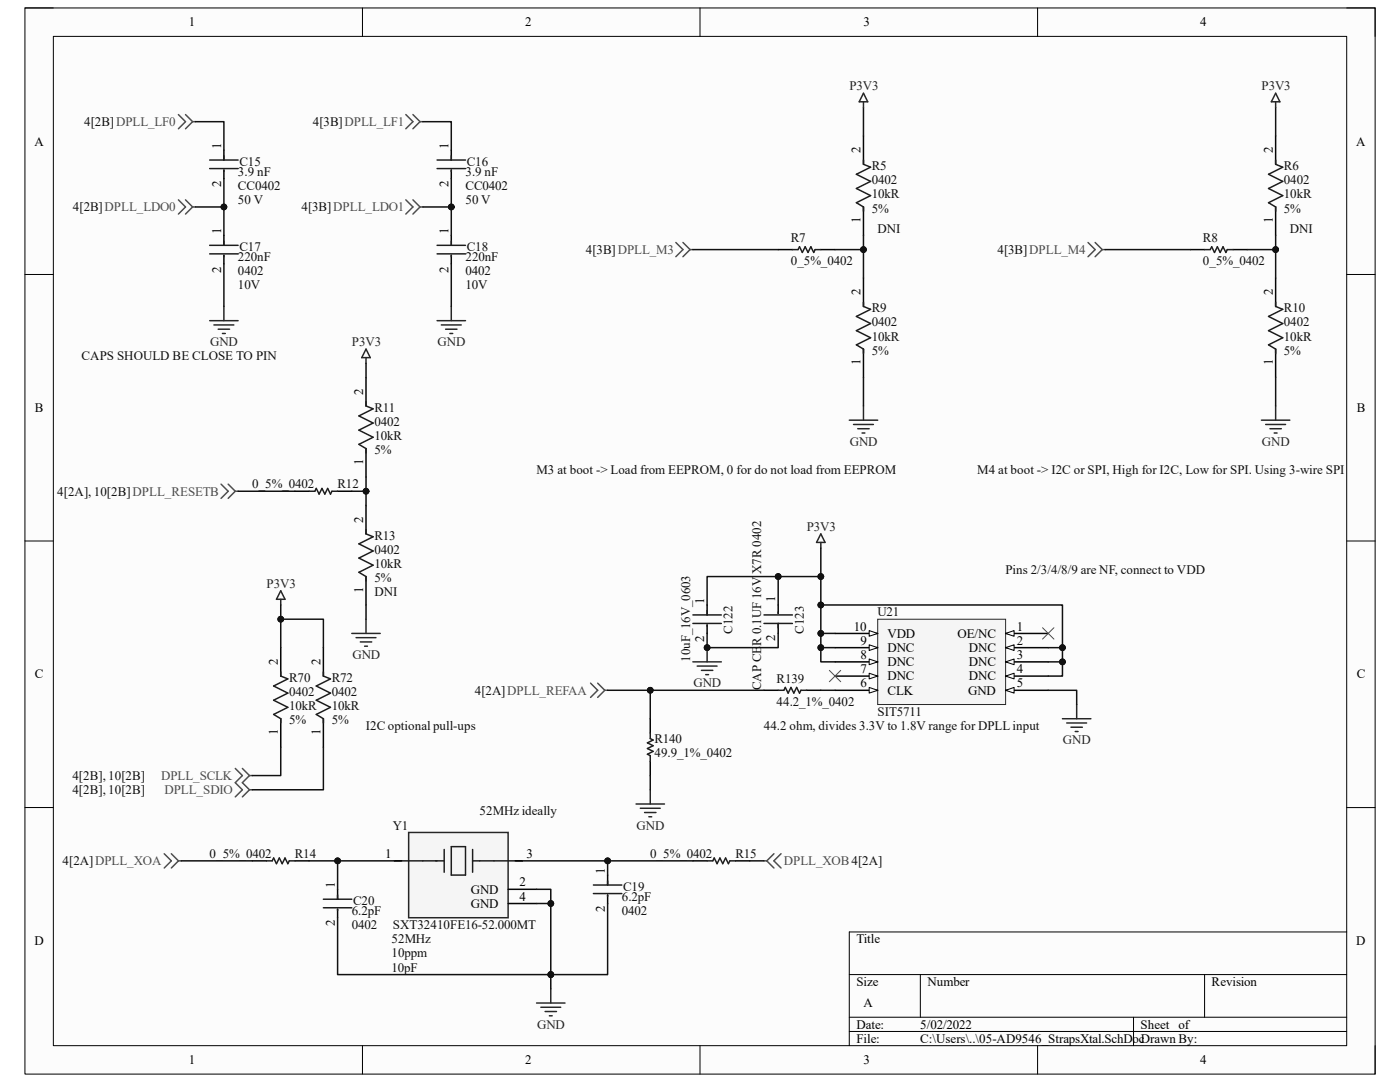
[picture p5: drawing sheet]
<svg xmlns="http://www.w3.org/2000/svg" width="279mm" height="216mm" viewBox="0 0 279 216" stroke-linecap="round" stroke-linejoin="round" font-family="sans-serif">
<path d="M5 1.6h269.4v212.7h-269.4z" fill-rule="evenodd" fill="#fcfcfc"/>
<path d="M5 1.6h269.4v212.7h-269.4z" fill="none" stroke="#000" stroke-width=".2"/>
<path d="M10.6 7.3h258.2v201.4h-258.2z" fill-rule="evenodd" fill="#fcfcfc"/>
<g fill="none" stroke="#000" stroke-width=".2">
<path d="M5 1.6h5.6M10.6 7.3h258.2v201.4h-258.2zM72.3 1.6v5.7M139.7 1.6v5.7M207.1 1.6v5.7M268.8 1.6h5.6v5.7M5 54.8h5.6M268.8 54.8h5.6M5 107.9h5.6M268.8 107.9h5.6M5 161.1h5.6M268.8 161.1h5.6"/>
<path d="M169.5 194.5h99.3M183.7 194.5v8.5M240.4 194.5v8.5M268.8 186h-99.3v22.7M72.3 208.7v5.6M139.7 208.7v5.6M169.5 203h99.3M169.5 205.8h99.3M207.1 208.7v5.6M226.2 203v5.7M274.4 208.7v5.6"/>
</g>
<g fill="none" stroke="#000" stroke-width=".3">
<path d="M44.7 30v1.9M44.7 33.9v1.7M90.1 30v1.9M90.1 33.9v1.7M172.3 27.1v5.7M254.6 27.1v5.7M44.7 47v2M44.7 50.9v1.7M90.1 47v2M90.1 50.9v1.7M155.3 49.8h2.8M163.8 49.8h2.9"/>
<path d="M172.3 41.3v5.7M172.3 55.5v5.7M237.6 49.8h2.8M246.1 49.8h2.8M254.6 41.3v5.7M254.6 55.5v5.7M73 75.3v5.7M172.3 69.7v5.6M254.6 69.7v5.6M73 89.5v5.7M73 100.9v5.6M73 115v5.7"/>
</g>
<g fill="none" stroke="#1c1c1c" stroke-width=".3">
<path d="M41.8 31.9h5.7M41.8 33.6h5.7M44.7 31.1v.8M44.7 33.9v.3M87.2 31.9h5.7M87.2 33.6h5.7M90.1 31.1v.8M90.1 33.9v.3M172.3 31.9v.9l1.4 .6-2.8 1.4 2.8 1.4-2.8 1.4 2.8 1.4-2.8 1.4M254.6 31.9v.9l1.4 .6-2.8 1.4 2.8 1.4-2.8 1.4 2.8 1.4-2.8 1.4 1.4 .9v.9M41.8 49h5.7M41.8 50.7h5.7"/>
<path d="M44.7 48.1v.9M44.7 50.9v.3M87.2 49h5.7M87.2 50.7h5.7M90.1 48.1v.9M90.1 50.9v.3M158.1 49.8h1.2l.3-.6 .5 1.2 .6-1.2 .6 1.2 .5-1.2 .6 1.2 .3-.6h1.1M170.9 40.4l1.4 .9v.8M240.4 49.8h1.1l.3-.6 .6 1.2 .6-1.2 .5 1.2 .6-1.2 .6 1.2 .2-.6h1.2M170.9 68.8l1.4 .9v.8M172.3 60.3v.9l1.4 .5-2.8 1.4 2.8 1.5-2.8 1.4 2.8 1.4-2.8 1.4M254.6 60.3v.9l1.4 .5-2.8 1.4 2.8 1.5-2.8 1.4 2.8 1.4-2.8 1.4 1.4 .9v.8"/>
<path d="M73 80.2v.8l1.5 .6-2.9 1.4 2.9 1.4-2.9 1.4 2.9 1.4-2.9 1.5 1.4 .8v.9M73 105.7v.8l1.5 .6-2.9 1.4 2.9 1.4-2.9 1.5 2.9 1.4-2.9 1.4 1.4 .8v.9"/>
</g>
<g fill="none" stroke="#4c4c4c" stroke-width=".3">
<path d="M35.6 39.9l1.4 1.4-1.4 1.4M35.6 22.9l1.4 1.4-1.4 1.4M37 39.9l1.4 1.4M37 22.9l1.4 1.4M38.4 24.3l-1.4 1.4M38.4 24.3h.6M81 39.9l1.4 1.4-1.4 1.4M81 22.9l1.4 1.4-1.4 1.4M82.4 39.9l1.4 1.4M82.4 22.9l1.4 1.4M83.8 24.3h.6M83.8 24.3l-1.4 1.4"/>
<path d="M38.4 41.3l-1.4 1.4M38.4 41.3h.6M83.8 41.3h.6M83.8 41.3l-1.4 1.4M134.9 48.4l1.4 1.4-1.4 1.4M136.3 48.4l1.4 1.4M137.7 49.8l-1.4 1.4M137.7 49.8h.6M217.1 48.4l1.5 1.4-1.5 1.4M218.6 48.4l1.4 1.4M220 49.8h.5M220 49.8l-1.4 1.4"/>
<path d="M44.1 96.6l1.4 1.4-1.4 1.4M45.5 96.6l1.5 1.4M47 98l-1.5 1.4M47 98h.5"/>
</g>
<g fill="none" stroke="#262626" stroke-width=".3">
<path d="M41.8 64h5.7M42.7 64.8h4M43.5 65.7h2.3M44.4 66.5h.6M44.7 61.2v2.8M87.2 64h5.7M88.1 64.8h3.9M88.9 65.7h2.3M89.8 66.5h.5M90.1 61.2v2.8M169.5 83.8h5.7M170.3 84.7h4"/>
<path d="M171.2 85.5h2.3M172 86.4h.6M172.3 81v2.8M251.7 83.8h5.7M252.6 84.7h4M253.4 85.5h2.3M254.3 86.4h.6M254.6 81v2.8M70.2 126.4h5.7M71.1 127.2h3.9M71.9 128.1h2.3M72.8 128.9h.5"/>
<path d="M73 123.6v2.8"/>
</g>
<path d="M81.6 166.1h19.8v17h-19.8z" fill-rule="evenodd" fill="#f5f5f5"/>
<path d="M73 69.7l.9 1.7h-1.7zM73 71.4v1.1M81.6 166.1h19.8v17h-19.8zM109.9 197.3v2.8M107.1 200.1h5.7M107.9 201h4M108.8 201.8h2.3M109.6 202.7h.6" fill="none" stroke="#262626" stroke-width=".3"/>
<g fill="none" stroke="#1c1c1c" stroke-width=".3">
<path d="M53.2 171.8h1.1l.3-.6 .6 1.1 .5-1.1 .6 1.1 .6-1.1 .5 1.1 .3-.5h1.2M64.5 179.4h5.7M67.4 178.6v.8M78.7 171.8h9.9M88.6 169.5v4.5M90.1 168.9h2.8v5.7h-2.8zM94.3 169.5v4.5M94.3 171.8h9.9M118.4 176.6h5.7M118.4 178.3h5.7M121.3 175.7v.9M121.3 178.6v.3"/>
<path d="M141.1 171.8h1.2l.2-.6 .6 1.1 .6-1.1 .5 1.1 .6-1.1 .6 1.1 .3-.5h1.1M64.5 181.1h5.7M67.4 181.4v.3"/>
</g>
<path d="M50.4 171.8h2.8M58.9 171.8h2.8M67.4 177.5v1.9M78.7 171.8h1.4M101.4 177.5h5.7M102.8 171.8h1.4M121.3 174.6v2M121.3 178.6v1.7M138.3 171.8h2.8M146.8 171.8h2.8M67.4 181.4v1.7M101.4 180.3h5.7" fill="none" stroke="#000" stroke-width=".3"/>
<path d="M32.8 170.4l1.4 1.4-1.4 1.4M34.2 170.4l1.4 1.4M35.6 171.8h.6M35.6 171.8l-1.4 1.4M152.5 171.8h.5M153 171.8l1.5 1.4M154.5 170.4l-1.5 1.4M155.9 170.4l-1.4 1.4 1.4 1.4" fill="none" stroke="#4c4c4c" stroke-width=".3"/>
<path d="M175.2 123.6h25.5v17h-25.5z" fill-rule="evenodd" fill="#f5f5f5"/>
<path d="M175.2 123.6h25.5v17h-25.5z" fill="none" stroke="#262626" stroke-width=".2"/>
<path d="M166.7 126.4h8.5" fill="none" stroke="#000" stroke-width=".3"/>
<path d="M173.5 125.8l1.7 .6-1.7 .6z" fill="#fbfbfb"/>
<path d="M173.5 125.8l1.7 .6-1.7 .6z" fill="none" stroke="#000" stroke-width=".2"/>
<path d="M166.7 129.2h8.5" fill="none" stroke="#000" stroke-width=".3"/>
<path d="M173.5 128.7l1.7 .5-1.7 .6z" fill="#fbfbfb"/>
<path d="M173.5 128.7l1.7 .5-1.7 .6z" fill="none" stroke="#000" stroke-width=".2"/>
<path d="M166.7 132.1h8.5" fill="none" stroke="#000" stroke-width=".3"/>
<path d="M173.5 131.5l1.7 .6-1.7 .5z" fill="#fbfbfb"/>
<path d="M173.5 131.5l1.7 .6-1.7 .5z" fill="none" stroke="#000" stroke-width=".2"/>
<path d="M166.7 134.9h8.5" fill="none" stroke="#000" stroke-width=".3"/>
<path d="M173.5 134.3l1.7 .6-1.7 .6z" fill="#fbfbfb"/>
<path d="M173.5 134.3l1.7 .6-1.7 .6z" fill="none" stroke="#000" stroke-width=".2"/>
<path d="M166.7 137.7h8.5" fill="none" stroke="#000" stroke-width=".3"/>
<path d="M173.5 137.2l1.7 .5-1.7 .6z" fill="#fbfbfb"/>
<path d="M173.5 137.2l1.7 .5-1.7 .6z" fill="none" stroke="#000" stroke-width=".2"/>
<path d="M200.7 137.7h8.5" fill="none" stroke="#000" stroke-width=".3"/>
<path d="M200.7 137.7l1.7-.5v1.1z" fill="#fbfbfb"/>
<path d="M200.7 137.7l1.7-.5v1.1z" fill="none" stroke="#000" stroke-width=".2"/>
<path d="M200.7 134.9h8.5" fill="none" stroke="#000" stroke-width=".3"/>
<path d="M200.7 134.9l1.7-.6v1.2z" fill="#fbfbfb"/>
<path d="M200.7 134.9l1.7-.6v1.2z" fill="none" stroke="#000" stroke-width=".2"/>
<path d="M200.7 132.1h8.5" fill="none" stroke="#000" stroke-width=".3"/>
<path d="M200.7 132.1l1.7-.6v1.1z" fill="#fbfbfb"/>
<path d="M200.7 132.1l1.7-.6v1.1z" fill="none" stroke="#000" stroke-width=".2"/>
<path d="M200.7 129.2h8.5" fill="none" stroke="#000" stroke-width=".3"/>
<path d="M200.7 129.2l1.7-.5v1.1z" fill="#fbfbfb"/>
<path d="M200.7 129.2l1.7-.5v1.1z" fill="none" stroke="#000" stroke-width=".2"/>
<path d="M200.7 126.4h8.5" fill="none" stroke="#000" stroke-width=".3"/>
<path d="M200.7 126.4l1.7-.6v1.2z" fill="#fbfbfb"/>
<path d="M200.7 126.4l1.7-.6v1.2z" fill="none" stroke="#000" stroke-width=".2"/>
<path d="M138.3 132.1h5.7M139.1 132.9h4M140 133.8h2.3M140.8 134.6h.6M141.1 129.2v2.9M212 143.4h5.7M212.9 144.3h4M213.7 145.1h2.3M214.6 146h.5M214.9 140.6v2.8" fill="none" stroke="#262626" stroke-width=".3"/>
<path d="M165.5 133.8l2.3 2.2M167.8 133.8l-2.3 2.2M208.1 125.3l2.2 2.2M210.3 125.3l-2.2 2.2" fill="none" stroke="#4c4c4c" stroke-width=".2"/>
<path d="M155.3 120.7v1.7M155.3 124.4v2" fill="none" stroke="#000" stroke-width=".3"/>
<path d="M152.5 124.4h5.6M152.5 122.7h5.6M155.3 122.1v.3M155.3 124.4v.9" fill="none" stroke="#1c1c1c" stroke-width=".3"/>
<circle cx="141.1" cy="129.2" r=".57" fill="#0e0e0e"/>
<circle cx="141.1" cy="129.2" r=".57" fill="none" stroke="#0e0e0e" stroke-width=".2"/>
<path d="M163.8 106.5l.9 1.7h-1.7zM163.8 108.2v1.2" fill="none" stroke="#262626" stroke-width=".3"/>
<path d="M117.9 136.3l1.4 1.4-1.4 1.5M119.3 136.3l1.4 1.4M120.7 137.7l-1.4 1.5M120.7 137.7h.6" fill="none" stroke="#4c4c4c" stroke-width=".3"/>
<path d="M152.5 137.7h2.8M161 137.7h2.8M129.8 143.4v2.8M129.8 151.9v2.9" fill="none" stroke="#000" stroke-width=".3"/>
<path d="M155.3 137.7h1.1l.3-.5 .6 1.1 .6-1.1 .5 1.1 .6-1.1 .6 1.1 .2-.6h1.2M129.8 146.2v1.2l.5 .3-1.1 .5 1.1 .6-1.1 .6 1.1 .5-1.1 .6 .6 .3v1.1" fill="none" stroke="#1c1c1c" stroke-width=".3"/>
<path d="M44.7 35.6v5.7h-5.7" fill="none" stroke="#0e0e0e" stroke-width=".3"/>
<circle cx="44.7" cy="41.3" r=".57" fill="#0e0e0e"/>
<circle cx="44.7" cy="41.3" r=".57" fill="none" stroke="#0e0e0e" stroke-width=".2"/>
<path d="M44.7 41.3v5.7" fill="none" stroke="#0e0e0e" stroke-width=".3"/>
<circle cx="44.7" cy="41.3" r=".57" fill="#0e0e0e"/>
<circle cx="44.7" cy="41.3" r=".57" fill="none" stroke="#0e0e0e" stroke-width=".2"/>
<path d="M39 24.3h5.7v5.7M90.1 35.6v5.7h-5.7M44.7 52.6v8.6" fill="none" stroke="#0e0e0e" stroke-width=".3"/>
<circle cx="90.1" cy="41.3" r=".57" fill="#0e0e0e"/>
<circle cx="90.1" cy="41.3" r=".57" fill="none" stroke="#0e0e0e" stroke-width=".2"/>
<path d="M90.1 41.3v5.7" fill="none" stroke="#0e0e0e" stroke-width=".3"/>
<circle cx="90.1" cy="41.3" r=".57" fill="#0e0e0e"/>
<circle cx="90.1" cy="41.3" r=".57" fill="none" stroke="#0e0e0e" stroke-width=".2"/>
<path d="M84.4 24.3h5.7v5.7M90.1 52.6v8.6M138.3 49.8h17M166.7 49.8h5.6M73 72.5v2.8M47.5 98h11.4M73 120.7v2.9" fill="none" stroke="#0e0e0e" stroke-width=".3"/>
<circle cx="172.3" cy="49.8" r=".57" fill="#0e0e0e"/>
<circle cx="172.3" cy="49.8" r=".57" fill="none" stroke="#0e0e0e" stroke-width=".2"/>
<path d="M172.3 21.4v5.7M220.5 49.8h17.1M248.9 49.8h5.7M172.3 75.3v5.7" fill="none" stroke="#0e0e0e" stroke-width=".3"/>
<circle cx="254.6" cy="49.8" r=".57" fill="#0e0e0e"/>
<circle cx="254.6" cy="49.8" r=".57" fill="none" stroke="#0e0e0e" stroke-width=".2"/>
<path d="M254.6 21.4v5.7M254.6 47v8.5M254.6 75.3v5.7" fill="none" stroke="#0e0e0e" stroke-width=".3"/>
<circle cx="254.6" cy="49.8" r=".57" fill="#0e0e0e"/>
<circle cx="254.6" cy="49.8" r=".57" fill="none" stroke="#0e0e0e" stroke-width=".2"/>
<path d="M172.3 47v8.5" fill="none" stroke="#0e0e0e" stroke-width=".3"/>
<circle cx="172.3" cy="49.8" r=".57" fill="#0e0e0e"/>
<circle cx="172.3" cy="49.8" r=".57" fill="none" stroke="#0e0e0e" stroke-width=".2"/>
<path d="M149.6 171.8h2.9M107.1 180.3h2.8" fill="none" stroke="#0e0e0e" stroke-width=".3"/>
<circle cx="109.9" cy="180.3" r=".57" fill="#0e0e0e"/>
<circle cx="109.9" cy="180.3" r=".57" fill="none" stroke="#0e0e0e" stroke-width=".2"/>
<path d="M36.2 171.8h14.2M121.3 180.3v14.2h-11.4" fill="none" stroke="#0e0e0e" stroke-width=".3"/>
<circle cx="109.9" cy="194.5" r=".57" fill="#0e0e0e"/>
<circle cx="109.9" cy="194.5" r=".57" fill="none" stroke="#0e0e0e" stroke-width=".2"/>
<path d="M67.4 183.1v11.4h42.5" fill="none" stroke="#0e0e0e" stroke-width=".3"/>
<circle cx="109.9" cy="194.5" r=".57" fill="#0e0e0e"/>
<circle cx="109.9" cy="194.5" r=".57" fill="none" stroke="#0e0e0e" stroke-width=".2"/>
<path d="M67.4 171.8v5.7" fill="none" stroke="#0e0e0e" stroke-width=".3"/>
<circle cx="67.4" cy="171.8" r=".57" fill="#0e0e0e"/>
<circle cx="67.4" cy="171.8" r=".57" fill="none" stroke="#0e0e0e" stroke-width=".2"/>
<path d="M121.3 171.8v2.8" fill="none" stroke="#0e0e0e" stroke-width=".3"/>
<circle cx="121.3" cy="171.8" r=".57" fill="#0e0e0e"/>
<circle cx="121.3" cy="171.8" r=".57" fill="none" stroke="#0e0e0e" stroke-width=".2"/>
<path d="M61.7 171.8h17" fill="none" stroke="#0e0e0e" stroke-width=".3"/>
<circle cx="67.4" cy="171.8" r=".57" fill="#0e0e0e"/>
<circle cx="67.4" cy="171.8" r=".57" fill="none" stroke="#0e0e0e" stroke-width=".2"/>
<path d="M104.2 171.8h34.1" fill="none" stroke="#0e0e0e" stroke-width=".3"/>
<circle cx="121.3" cy="171.8" r=".57" fill="#0e0e0e"/>
<circle cx="121.3" cy="171.8" r=".57" fill="none" stroke="#0e0e0e" stroke-width=".2"/>
<path d="M107.1 177.5h2.8v19.8" fill="none" stroke="#0e0e0e" stroke-width=".3"/>
<circle cx="109.9" cy="180.3" r=".57" fill="#0e0e0e"/>
<circle cx="109.9" cy="180.3" r=".57" fill="none" stroke="#0e0e0e" stroke-width=".2"/>
<circle cx="109.9" cy="194.5" r=".57" fill="#0e0e0e"/>
<circle cx="109.9" cy="194.5" r=".57" fill="none" stroke="#0e0e0e" stroke-width=".2"/>
<path d="M141.1 120.7v-5.7h22.7v11.4h2.9M209.2 137.7h5.7v2.9" fill="none" stroke="#0e0e0e" stroke-width=".3"/>
<circle cx="163.8" cy="126.4" r=".57" fill="#0e0e0e"/>
<circle cx="163.8" cy="126.4" r=".57" fill="none" stroke="#0e0e0e" stroke-width=".2"/>
<circle cx="163.8" cy="120.7" r=".57" fill="#0e0e0e"/>
<circle cx="163.8" cy="120.7" r=".57" fill="none" stroke="#0e0e0e" stroke-width=".2"/>
<circle cx="163.8" cy="115" r=".57" fill="#0e0e0e"/>
<circle cx="163.8" cy="115" r=".57" fill="none" stroke="#0e0e0e" stroke-width=".2"/>
<circle cx="155.3" cy="115" r=".57" fill="#0e0e0e"/>
<circle cx="155.3" cy="115" r=".57" fill="none" stroke="#0e0e0e" stroke-width=".2"/>
<path d="M155.3 115v5.7" fill="none" stroke="#0e0e0e" stroke-width=".3"/>
<circle cx="155.3" cy="115" r=".57" fill="#0e0e0e"/>
<circle cx="155.3" cy="115" r=".57" fill="none" stroke="#0e0e0e" stroke-width=".2"/>
<path d="M141.1 126.4v2.8h14.2v-2.8" fill="none" stroke="#0e0e0e" stroke-width=".3"/>
<circle cx="141.1" cy="129.2" r=".57" fill="#0e0e0e"/>
<circle cx="141.1" cy="129.2" r=".57" fill="none" stroke="#0e0e0e" stroke-width=".2"/>
<path d="M163.8 109.4v5.6" fill="none" stroke="#0e0e0e" stroke-width=".3"/>
<circle cx="163.8" cy="115" r=".57" fill="#0e0e0e"/>
<circle cx="163.8" cy="115" r=".57" fill="none" stroke="#0e0e0e" stroke-width=".2"/>
<path d="M121.3 137.7h31.2M163.8 137.7h2.9" fill="none" stroke="#0e0e0e" stroke-width=".3"/>
<circle cx="129.8" cy="137.7" r=".57" fill="#0e0e0e"/>
<circle cx="129.8" cy="137.7" r=".57" fill="none" stroke="#0e0e0e" stroke-width=".2"/>
<path d="M129.8 157.6v2.8M126.9 160.4h5.7M127.8 161.3h4M128.6 162.1h2.3M129.5 163h.6" fill="none" stroke="#262626" stroke-width=".3"/>
<path d="M129.8 137.7v5.7" fill="none" stroke="#0e0e0e" stroke-width=".3"/>
<circle cx="129.8" cy="137.7" r=".57" fill="#0e0e0e"/>
<circle cx="129.8" cy="137.7" r=".57" fill="none" stroke="#0e0e0e" stroke-width=".2"/>
<path d="M73 95.2v2.8h-2.8M129.8 154.8v2.8" fill="none" stroke="#0e0e0e" stroke-width=".3"/>
<path d="M58.9 98h2.8M67.4 98h2.8M141.1 120.7v2M141.1 124.7v1.7" fill="none" stroke="#000" stroke-width=".3"/>
<path d="M61.7 98h1.1l.3-.5 .6 1.1 .6-1.1 .5 1.1 .6-1.1 .6 1.1 .2-.6h1.2M138.3 122.7h5.7M138.3 124.4h5.7M141.1 121.9v.8M141.1 124.7v.3" fill="none" stroke="#1c1c1c" stroke-width=".3"/>
<circle cx="73" cy="98" r=".57" fill="#0e0e0e"/>
<circle cx="73" cy="98" r=".57" fill="none" stroke="#0e0e0e" stroke-width=".2"/>
<path d="M73 98v2.9" fill="none" stroke="#0e0e0e" stroke-width=".3"/>
<circle cx="73" cy="98" r=".57" fill="#0e0e0e"/>
<circle cx="73" cy="98" r=".57" fill="none" stroke="#0e0e0e" stroke-width=".2"/>
<path d="M172.3 18.6l.9 1.7h-1.7zM254.6 18.6l.8 1.7h-1.7zM172.3 20.3v1.1M254.6 20.3v1.1M56 117.9l.9 1.7h-1.7zM56 119.6v1.1" fill="none" stroke="#262626" stroke-width=".3"/>
<path d="M47 153.3l1.4 1.5-1.4 1.4 1.4 1.4-1.4 1.4M48.4 153.3l1.4 1.5M49.8 157.6l-1.4 1.4M49.8 154.8l-1.4 1.4 1.4 1.4M49.8 157.6h.6M49.8 154.8h.6" fill="none" stroke="#4c4c4c" stroke-width=".3"/>
<path d="M56 129.2v5.7M64.5 129.2v5.7M56 143.4v5.7M64.5 143.4v5.7" fill="none" stroke="#000" stroke-width=".3"/>
<path d="M56 134v.9l1.4 .6-2.8 1.4 2.8 1.4-2.8 1.4 2.8 1.4-2.8 1.5 1.4 .8v.9M64.5 134v.9l1.5 .6-2.9 1.4 2.9 1.4-2.9 1.4 2.9 1.4-2.9 1.5 1.4 .8v.9" fill="none" stroke="#1c1c1c" stroke-width=".3"/>
<path d="M56 120.7v8.5M56 149.1v5.7h-5.6M64.5 149.1v8.5h-14.1" fill="none" stroke="#0e0e0e" stroke-width=".3"/>
<circle cx="56" cy="123.6" r=".57" fill="#0e0e0e"/>
<circle cx="56" cy="123.6" r=".57" fill="none" stroke="#0e0e0e" stroke-width=".2"/>
<path d="M56 123.6h8.5v5.6" fill="none" stroke="#0e0e0e" stroke-width=".3"/>
<circle cx="56" cy="123.6" r=".57" fill="#0e0e0e"/>
<circle cx="56" cy="123.6" r=".57" fill="none" stroke="#0e0e0e" stroke-width=".2"/>
<path d="M163.8 126.4v5.7h2.9" fill="none" stroke="#0e0e0e" stroke-width=".3"/>
<circle cx="163.8" cy="129.2" r=".57" fill="#0e0e0e"/>
<circle cx="163.8" cy="129.2" r=".57" fill="none" stroke="#0e0e0e" stroke-width=".2"/>
<circle cx="163.8" cy="126.4" r=".57" fill="#0e0e0e"/>
<circle cx="163.8" cy="126.4" r=".57" fill="none" stroke="#0e0e0e" stroke-width=".2"/>
<path d="M163.8 129.2h2.9" fill="none" stroke="#0e0e0e" stroke-width=".3"/>
<circle cx="163.8" cy="129.2" r=".57" fill="#0e0e0e"/>
<circle cx="163.8" cy="129.2" r=".57" fill="none" stroke="#0e0e0e" stroke-width=".2"/>
<path d="M163.8 120.7h48.2v8.5h-2.8" fill="none" stroke="#0e0e0e" stroke-width=".3"/>
<circle cx="212" cy="129.2" r=".57" fill="#0e0e0e"/>
<circle cx="212" cy="129.2" r=".57" fill="none" stroke="#0e0e0e" stroke-width=".2"/>
<circle cx="163.8" cy="120.7" r=".57" fill="#0e0e0e"/>
<circle cx="163.8" cy="120.7" r=".57" fill="none" stroke="#0e0e0e" stroke-width=".2"/>
<path d="M212 129.2v2.9h-2.8" fill="none" stroke="#0e0e0e" stroke-width=".3"/>
<circle cx="212" cy="132.1" r=".57" fill="#0e0e0e"/>
<circle cx="212" cy="132.1" r=".57" fill="none" stroke="#0e0e0e" stroke-width=".2"/>
<circle cx="212" cy="129.2" r=".57" fill="#0e0e0e"/>
<circle cx="212" cy="129.2" r=".57" fill="none" stroke="#0e0e0e" stroke-width=".2"/>
<path d="M212 132.1v2.8h-2.8" fill="none" stroke="#0e0e0e" stroke-width=".3"/>
<circle cx="212" cy="132.1" r=".57" fill="#0e0e0e"/>
<circle cx="212" cy="132.1" r=".57" fill="none" stroke="#0e0e0e" stroke-width=".2"/>
<g font-size="2.6">
<text x="37.7" y="5.2">1</text>
<text x="104.8" y="5.2">2</text>
<text x="172.3" y="5.2">3</text>
<text x="239.5" y="5.2">4</text>
<text x="6.9" y="29">A</text>
<text x="44.1" y="29.7" transform="rotate(-90 44.1 29.7)">1</text>
<text x="89.5" y="29.7" transform="rotate(-90 89.5 29.7)">1</text>
<text x="270.7" y="29">A</text>
<text x="171.7" y="30.5" transform="rotate(-90 171.7 30.5)">2</text>
<text x="254" y="30.5" transform="rotate(-90 254 30.5)">2</text>
<text x="44.1" y="37.4" transform="rotate(-90 44.1 37.4)">2</text>
<text x="89.5" y="37.4" transform="rotate(-90 89.5 37.4)">2</text>
<text x="44.1" y="46.7" transform="rotate(-90 44.1 46.7)">1</text>
<text x="89.5" y="46.7" transform="rotate(-90 89.5 46.7)">1</text>
<text x="171.7" y="44.5" transform="rotate(-90 171.7 44.5)">1</text>
<text x="254" y="44.5" transform="rotate(-90 254 44.5)">1</text>
<text x="44.1" y="54.4" transform="rotate(-90 44.1 54.4)">2</text>
<text x="89.5" y="54.4" transform="rotate(-90 89.5 54.4)">2</text>
<text x="171.7" y="58.9" transform="rotate(-90 171.7 58.9)">2</text>
<text x="254" y="58.9" transform="rotate(-90 254 58.9)">2</text>
<text x="171.7" y="72.9" transform="rotate(-90 171.7 72.9)">1</text>
<text x="254" y="72.9" transform="rotate(-90 254 72.9)">1</text>
<text x="7" y="82.2">B</text>
<text x="72.5" y="78.7" transform="rotate(-90 72.5 78.7)">2</text>
<text x="270.8" y="82.2">B</text>
<text x="72.5" y="92.8" transform="rotate(-90 72.5 92.8)">1</text>
<text x="72.5" y="104.3" transform="rotate(-90 72.5 104.3)">2</text>
<text x="72.5" y="118.3" transform="rotate(-90 72.5 118.3)">1</text>
<text x="140.5" y="120.4" transform="rotate(-90 140.5 120.4)">1</text>
<text x="154.7" y="120.1" transform="rotate(-90 154.7 120.1)">1</text>
<text x="170.4" y="125.8">10</text>
<text x="202.9" y="125.8">1</text>
<text x="140.5" y="128.1" transform="rotate(-90 140.5 128.1)">2</text>
<text x="154.7" y="127.8" transform="rotate(-90 154.7 127.8)">2</text>
<text x="171.7" y="128.7">9</text>
<text x="171.7" y="131.5">8</text>
<text x="177.1" y="127.3">VDD</text>
<text x="177.1" y="130.1">DNC</text>
<text x="191.1" y="127.3">OE/NC</text>
<text x="193.4" y="130.1">DNC</text>
<text x="202.9" y="131.5">3</text>
<text x="202.9" y="128.7">2</text>
<text x="7" y="135.4">C</text>
<text x="55.5" y="132.6" transform="rotate(-90 55.5 132.6)">2</text>
<text x="64" y="132.6" transform="rotate(-90 64 132.6)">2</text>
<text x="171.7" y="134.3">7</text>
<text x="171.7" y="137.2">6</text>
<text x="177.1" y="132.9">DNC</text>
<text x="177.1" y="135.8">DNC</text>
<text x="193.4" y="135.8">DNC</text>
<text x="193.4" y="132.9">DNC</text>
<text x="202.9" y="137.2">5</text>
<text x="202.9" y="134.3">4</text>
<text x="270.8" y="135.4">C</text>
<text x="177.1" y="138.6">CLK</text>
<text x="193.2" y="138.6">GND</text>
<text x="55.5" y="146.6" transform="rotate(-90 55.5 146.6)">1</text>
<text x="64" y="146.6" transform="rotate(-90 64 146.6)">1</text>
<text x="76.9" y="171.2">1</text>
<text x="105.1" y="171.2">3</text>
<text x="66.8" y="177.2" transform="rotate(-90 66.8 177.2)">1</text>
<text x="93.9" y="178.3">GND</text>
<text x="103.7" y="176.9">2</text>
<text x="103.7" y="179.7">4</text>
<text x="120.7" y="174.3" transform="rotate(-90 120.7 174.3)">1</text>
<text x="66.8" y="184.9" transform="rotate(-90 66.8 184.9)">2</text>
<text x="93.9" y="181.1">GND</text>
<text x="120.7" y="182" transform="rotate(-90 120.7 182)">2</text>
<text x="6.9" y="188.6">D</text>
<text x="170.9" y="188.2">Title</text>
<text x="270.7" y="188.6">D</text>
<text x="170.9" y="196.7">Size</text>
<text x="185.1" y="196.7">Number</text>
<text x="241.8" y="196.7">Revision</text>
<text x="172.3" y="201">A</text>
<text x="170.9" y="205.2">Date:</text>
<text x="170.9" y="208.1">File:</text>
<text x="183.6" y="205.2">5/02/2022</text>
<text x="183.7" y="208.1">C:\Users\..\05-AD9546_StrapsXtal.SchDocDrawn By:</text>
<text x="227.6" y="205.2">Sheet of</text>
<text x="37.7" y="212.3">1</text>
<text x="104.8" y="212.3">2</text>
<text x="172.3" y="212.3">3</text>
<text x="239.5" y="212.3">4</text>
</g>
<g font-size="2.6" fill="#262626">
<text x="169.5" y="18">P3V3</text>
<text x="251.8" y="18">P3V3</text>
<text x="42" y="69.1">GND</text>
<text x="70.2" y="69.1">P3V3</text>
<text x="87.3" y="69.1">GND</text>
<text x="169.6" y="88.9">GND</text>
<text x="251.8" y="88.9">GND</text>
<text x="161" y="106">P3V3</text>
<text x="53.2" y="117.3">P3V3</text>
<text x="70.3" y="131.5">GND</text>
<text x="138.4" y="137.2">GND</text>
<text x="212.1" y="148.5">GND</text>
<text x="127" y="165.5">GND</text>
<text x="107.2" y="205.2">GND</text>
</g>
<g font-size="2.6" fill="#0e0e0e">
<text x="16.8" y="25.1">4[2B]DPLL_LF0</text>
<text x="62.4" y="25.1">4[3B]DPLL_LF1</text>
<text x="47.5" y="35.1">3.9 nF</text>
<text x="47.8" y="33.1">C15</text>
<text x="92.9" y="35.1">3.9 nF</text>
<text x="93.2" y="33.1">C16</text>
<text x="174" y="33.9">R5</text>
<text x="256.2" y="33.9">R6</text>
<text x="47.5" y="40.7">50 V</text>
<text x="47.5" y="37.9">CC0402</text>
<text x="92.9" y="40.7">50 V</text>
<text x="92.9" y="37.9">CC0402</text>
<text x="174" y="36.7">0402</text>
<text x="174" y="39.6">10kR</text>
<text x="256.2" y="36.7">0402</text>
<text x="256.2" y="39.6">10kR</text>
<text x="14.6" y="42.1">4[2B]DPLL_LDO0</text>
<text x="60.2" y="42.1">4[3B]DPLL_LDO1</text>
<text x="174" y="42.4">5%</text>
<text x="175.1" y="46.4">DNI</text>
<text x="256.2" y="42.4">5%</text>
<text x="257.4" y="46.4">DNI</text>
<text x="47.5" y="52.1">220nF</text>
<text x="47.8" y="50.1">C17</text>
<text x="92.9" y="52.1">220nF</text>
<text x="93.2" y="50.1">C18</text>
<text x="116.9" y="50.6">4[3B]DPLL_M3</text>
<text x="157.8" y="48.4">R7</text>
<text x="157.8" y="52.9">0_5%_0402</text>
<text x="199.1" y="50.6">4[3B]DPLL_M4</text>
<text x="240.1" y="48.4">R8</text>
<text x="240.1" y="52.9">0_5%_0402</text>
<text x="47.5" y="57.7">10V</text>
<text x="47.5" y="54.9">0402</text>
<text x="92.9" y="57.7">10V</text>
<text x="92.9" y="54.9">0402</text>
<text x="174" y="65.1">0402</text>
<text x="174" y="62.3">R9</text>
<text x="256.2" y="65.1">0402</text>
<text x="256.2" y="62.3">R10</text>
<text x="16.3" y="71.9">CAPS SHOULD BE CLOSE TO PIN</text>
<text x="174" y="67.9">10kR</text>
<text x="174" y="70.8">5%</text>
<text x="256.2" y="67.9">10kR</text>
<text x="256.2" y="70.8">5%</text>
<text x="74.7" y="82.1">R11</text>
<text x="74.7" y="85">0402</text>
<text x="74.7" y="87.8">10kR</text>
<text x="74.7" y="90.6">5%</text>
<text x="107.1" y="94.6">M3 at boot -&gt; Load from EEPROM, 0 for do not load from EEPROM</text>
<text x="195" y="94.6">M4 at boot -&gt; I2C or SPI, High for I2C, Low for SPI. Using 3-wire SPI</text>
<text x="11.4" y="98.9">4[2A], 10[2B]DPLL_RESETB</text>
<text x="50.3" y="97.5">0_5%_0402</text>
<text x="67.4" y="97.5">R12</text>
<text x="74.7" y="107.7">R13</text>
<text x="74.7" y="110.5">0402</text>
<text x="74.7" y="113.3">10kR</text>
<text x="74.7" y="116.2">5%</text>
<text x="74.7" y="119">DNI</text>
<text x="200.7" y="114.5">Pins 2/3/4/8/9 are NF, connect to VDD</text>
<text x="175.1" y="123">U21</text>
<text x="146.2" y="126.4" transform="rotate(-90 146.2 126.4)">C122</text>
<text x="160.4" y="126.4" transform="rotate(-90 160.4 126.4)">C123</text>
<text x="57.7" y="136">R70</text>
<text x="66.2" y="136">R72</text>
<text x="137.7" y="132.1" transform="rotate(-90 137.7 132.1)">10uF_16V_0603</text>
<text x="151.9" y="137.8" transform="rotate(-90 151.9 137.8)">CAP CER 0.1UF 16V X7R 0402</text>
<text x="155" y="136.3">R139</text>
<text x="57.7" y="138.9">0402</text>
<text x="57.7" y="141.7">10kR</text>
<text x="66.2" y="138.9">0402</text>
<text x="66.2" y="141.7">10kR</text>
<text x="94.7" y="138.6">4[2A]DPLL_REFAA</text>
<text x="155" y="140.8">44.2_1%_0402</text>
<text x="175.1" y="142.8">SIT5711</text>
<text x="57.7" y="144.5">5%</text>
<text x="66.2" y="144.5">5%</text>
<text x="73" y="145.7">I2C optional pull-ups</text>
<text x="130.6" y="148.2">R140</text>
<text x="152.4" y="145.7">44.2 ohm, divides 3.3V to 1.8V range for DPLL input</text>
<text x="14.4" y="155.6">4[2B], 10[2B]</text>
<text x="130.6" y="151">49.9_1%_0402</text>
<text x="14.4" y="158.5">4[2B], 10[2B]</text>
<text x="78.4" y="165.5">Y1</text>
<text x="95.7" y="162.7">52MHz ideally</text>
<text x="12.5" y="172.6">4[2A]DPLL_XOA</text>
<text x="41.8" y="171.2">0_5%_0402</text>
<text x="58.8" y="171.2">R14</text>
<text x="129.8" y="171.2">0_5%_0402</text>
<text x="146.8" y="171.2">R15</text>
<text x="124.1" y="179.7">6.2pF</text>
<text x="124.4" y="177.7">C19</text>
<text x="70.2" y="185.4">0402</text>
<text x="70.2" y="182.5">6.2pF</text>
<text x="70.5" y="180.6">C20</text>
<text x="78.4" y="185.4">SXT32410FE16-52.000MT</text>
<text x="124.1" y="182.5">0402</text>
<text x="78.1" y="188.2">52MHz</text>
<text x="78.1" y="191.1">10ppm</text>
<text x="78.1" y="193.9">10pF</text>
</g>
<g font-size="2.6" fill="#4c4c4c">
<text x="32.1" y="155.6">DPLL_SCLK</text>
<text x="32.8" y="158.5">DPLL_SDIO</text>
<text x="156.4" y="172.6">DPLL_XOB4[2A]</text>
</g>
</svg>
